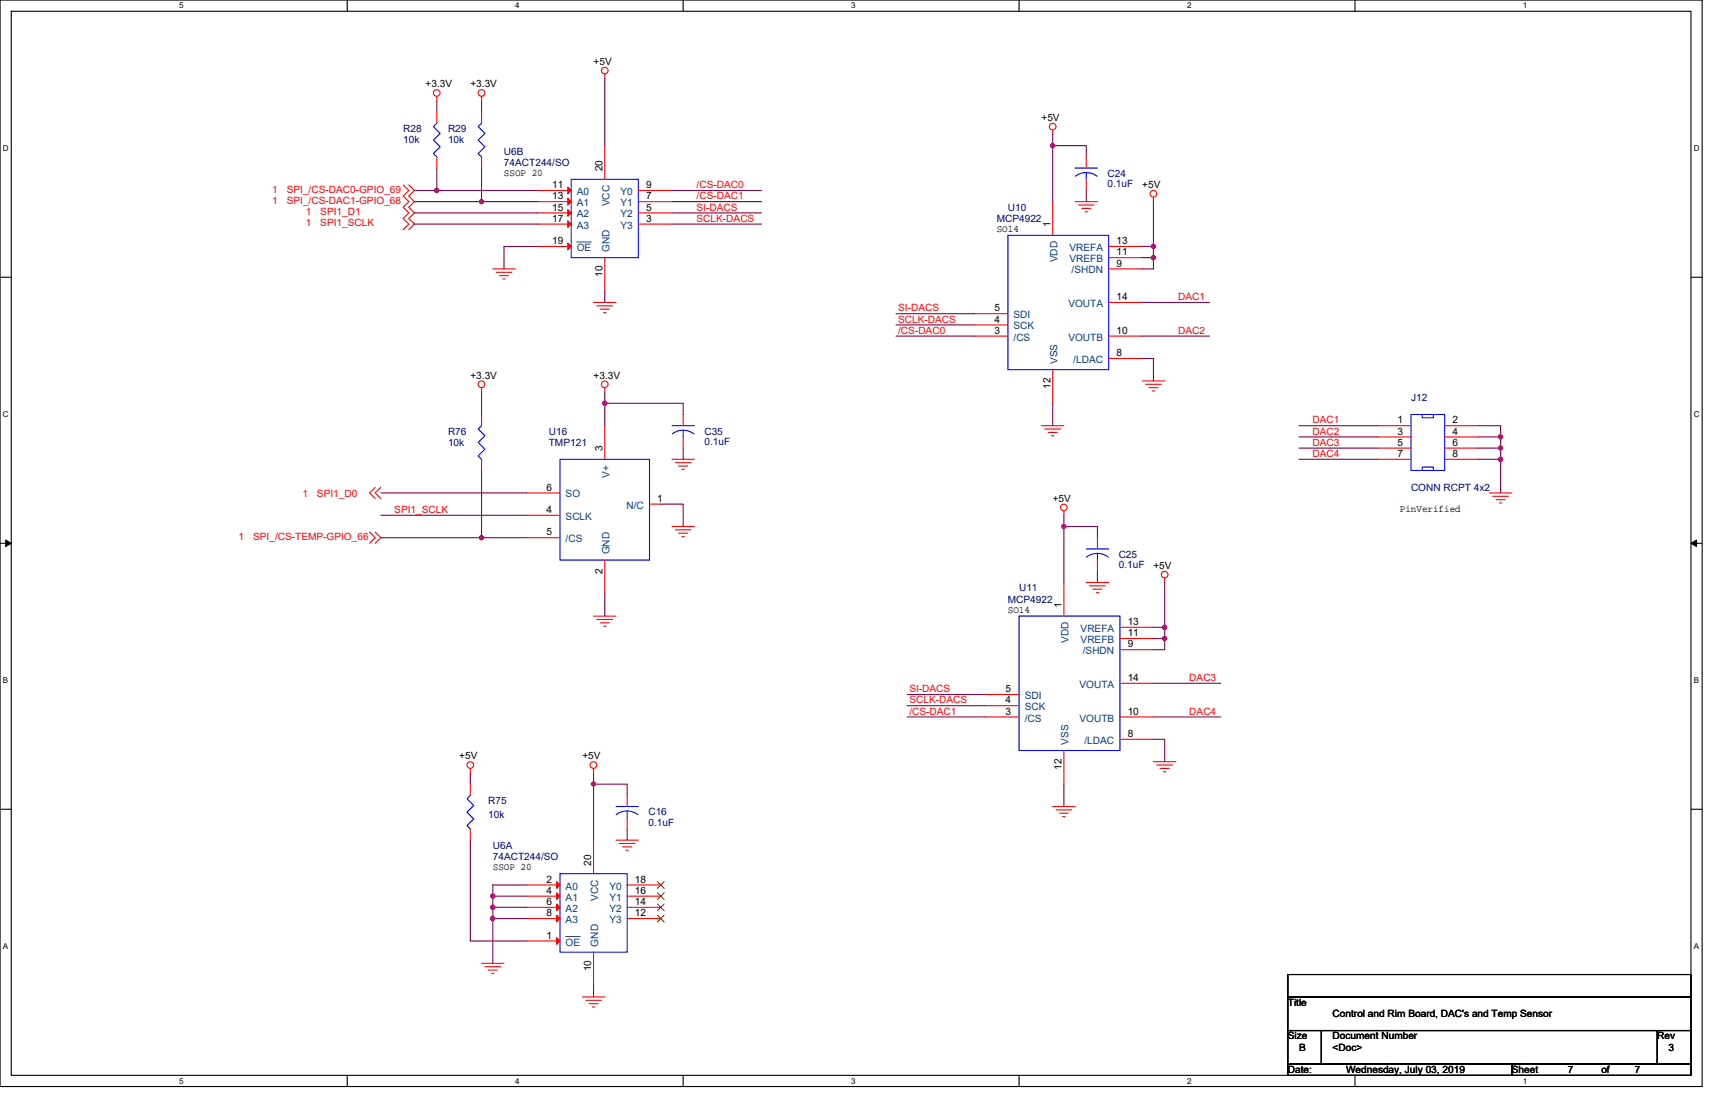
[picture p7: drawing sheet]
<svg xmlns="http://www.w3.org/2000/svg" width="432mm" height="279mm" viewBox="0 0 432 279" stroke-linecap="round" stroke-linejoin="round" font-family="sans-serif">
<path d="M0 0h428.6v273.5h-428.6zM2.8 2.8h422.9v267.9h-422.9z" fill="none" stroke="#000" stroke-width=".28"/>
<g fill="#fff">
<path d="M45.1 .3h1.1v2.3h-1.1z"/>
<path d="M45.1 271h1.1v2.2h-1.1z"/>
</g>
<path d="M87.4 0v2.8M87.4 270.7v2.8" fill="none" stroke="#000" stroke-width=".28"/>
<g fill="#fff">
<path d="M129.7 .3h1.1v2.3h-1.1z"/>
<path d="M129.7 271h1.1v2.2h-1.1z"/>
</g>
<path d="M172 0v2.8M172 270.7v2.8" fill="none" stroke="#000" stroke-width=".28"/>
<g fill="#fff">
<path d="M214.3 .3h1.1v2.3h-1.1z"/>
<path d="M214.3 271h1.1v2.2h-1.1z"/>
</g>
<path d="M256.6 0v2.8M256.6 270.7v2.8" fill="none" stroke="#000" stroke-width=".28"/>
<g fill="#fff">
<path d="M298.9 .3h1.1v2.3h-1.1z"/>
<path d="M298.9 271h1.1v2.2h-1.1z"/>
</g>
<path d="M341.2 0v2.8M341.2 270.7v2.8" fill="none" stroke="#000" stroke-width=".28"/>
<g fill="#fff">
<path d="M383.5 .3h1.1v2.3h-1.1z"/>
<path d="M383.5 271h1.1v2.2h-1.1z"/>
<path d="M.7 36.3h1.5v2.3h-1.5z"/>
<path d="M426.5 36.3h1.4v2.3h-1.4z"/>
<path d="M.7 103.3h1.5v2.2h-1.5z"/>
<path d="M426.5 103.3h1.4v2.2h-1.4z"/>
</g>
<path d="M0 69.8h2.8M425.7 69.8h2.9" fill="none" stroke="#000" stroke-width=".28"/>
<g fill="#fff">
<path d="M.7 170.2h1.4v2.3h-1.4z"/>
<path d="M426.5 170.2h1.3v2.3h-1.3z"/>
</g>
<path d="M0 136.8h2.8M425.7 136.8h2.9" fill="none" stroke="#000" stroke-width=".28"/>
<path d="M1.4 135.9l1.4 .9-1.4 .8zM425.7 136.8l1.4-.9v1.7z" fill="#000" stroke="#000" stroke-width=".25"/>
<g fill="#fff">
<path d="M.7 237.2h1.4v2.2h-1.4z"/>
<path d="M426.4 237.2h1.4v2.2h-1.4z"/>
</g>
<path d="M0 203.7h2.8M425.7 203.7h2.9M324.3 245.3h101.4v5.7h-101.4zM324.3 251h101.4v8.4h-101.4zM324.3 259.4h8.4v8.5h-8.4zM332.7 259.4h84.6v8.5h-84.6zM417.3 259.4h8.4v8.5h-8.4zM324.3 267.9h56.3v2.8h-56.3zM380.6 267.9h45.1v2.8h-45.1z" fill="none" stroke="#000" stroke-width=".28"/>
<g fill="none" stroke="#f00" stroke-width=".28">
<path d="M152.3 18.6v1.1M110 24.3v1.1M110 39.5v2.8M110 28.2v2.8M121.2 24.3v1.1M121.2 39.5v2.8M121.2 28.2v2.8M152.3 36.7v8.4M265 32.7v1.1M273.5 39.5v2.8M101.5 46.5l1.4 1.4-1.4 1.5 1.4 1.4-1.4 1.4 1.4 1.4-1.4 1.4 1.4 1.4-1.4 1.4M102.9 46.5l1.4 1.4-1.4 1.5 1.4 1.4-1.4 1.4 1.4 1.4-1.4 1.4 1.4 1.4-1.4 1.4"/>
<path d="M135.3 47.9h8.5M135.3 50.8h8.5M135.3 53.6h8.5M135.3 56.4h8.5M160.7 56.4h8.5M160.7 53.6h8.5M160.7 50.8h8.5M160.7 47.9h8.5M265 50.8v8.4M270.7 50.8h5.6M271.5 51.6h4M272.4 52.5h2.2"/>
<path d="M273.2 53.3h.6M273.5 45.1v2.8M290.4 49.6v1.2M124.1 67.7h5.6M124.9 68.5h4M125.8 69.4h2.2M126.6 70.2h.6M135.3 62h8.5M149.4 76.1h5.7M150.3 77h3.9M151.1 77.8h2.3M152 78.7h.5"/>
<path d="M152.3 64.9v8.4M245.3 79h8.5M279.1 76.1h8.5M279.1 62h8.5M279.1 64.9h8.5M279.1 67.7h8.5M121.2 97.6v1.1M152.3 97.6v1.1M245.3 84.6h8.5M245.3 81.8h8.5M265 93v8.5M279.1 84.6h8.5"/>
<path d="M279.1 90.2h8.5M287.6 95.9h5.6M288.4 96.7h4M289.3 97.6h2.2M290.1 98.4h.6M121.2 115.6v2.8M121.2 104.3v2.8M152.3 107.1v8.5M169.2 115.6h5.6M170 116.5h4M170.9 117.3h2.2M171.7 118.2h.6"/>
<path d="M172 104.3v2.8M172 110v2.8M262.2 107.1h5.7M263.1 108h3.9M263.9 108.8h2.3M264.8 109.7h.5M346.8 107.1h8.5M346.8 110h8.5M346.8 112.8h8.5M346.8 115.6h8.5M363.7 107.1h8.5M363.7 110h8.5"/>
<path d="M363.7 112.8h8.5M363.7 115.6h8.5M93 133.9l1.5 1.4-1.5 1.5M94.5 133.9l1.4 1.4-1.4 1.5M94.5 122.7l-1.5 1.4 1.5 1.4M95.9 122.7l-1.4 1.4 1.4 1.4M132.5 135.3h8.5M132.5 129.7h8.5M132.5 124.1h8.5M163.5 126.9h2.9M169.2 132.5h5.6M170 133.4h4"/>
<path d="M170.9 134.2h2.2M171.7 135.1h.6M267.9 128.6v1.1M276.3 135.3v2.9M375 124.1h5.6M375.8 124.9h4M376.7 125.8h2.2M377.5 126.6h.6M149.4 155.1h5.7M150.3 155.9h3.9M151.1 156.8h2.3M152 157.6h.5"/>
<path d="M152.3 141v8.4M267.9 146.6v8.5M273.5 146.6h5.6M274.3 147.5h4M275.2 148.3h2.3M276 149.2h.6M276.3 141v2.8M282 157.9h8.4M293.2 145.5v1.1M248.1 177.6h8.5M248.1 174.8h8.5M282 172h8.4"/>
<path d="M282 160.7h8.4M282 163.5h8.4M118.4 193.4v1.2M118.4 197.4v2.8M149.4 193.4v1.2M248.1 180.5h8.5M267.9 188.9v8.5M282 180.5h8.4M282 186.1h8.4M290.4 191.7h5.7M291.3 192.6h3.9M292.1 193.4h2.3"/>
<path d="M292.9 194.3h.6M118.4 208.7v2.8M149.4 211.5v8.4M155.1 211.5h5.6M155.9 212.3h4M156.8 213.2h2.2M157.6 214h.6M157.9 200.2v2.8M157.9 205.8v2.9M265 203h5.7M265.9 203.9h3.9M266.7 204.7h2.3"/>
<path d="M267.6 205.5h.5M132.5 222.8h8.5M132.5 225.6h8.5M132.5 228.4h8.5M132.5 231.2h8.5M132.5 236.9h8.5M149.4 239.7v8.4M157.9 231.2h8.5M157.9 228.4h8.5M157.9 225.6h8.5M157.9 222.8h8.5M121.2 242.5h5.7"/>
<path d="M122.1 243.3h3.9M122.9 244.2h2.3M123.8 245h.6M146.6 251h5.7M147.5 251.8h3.9M148.3 252.6h2.3M149.2 253.5h.5"/>
<circle cx="152.3" cy="17.8" r=".84"/>
<circle cx="110" cy="23.4" r=".84"/>
<circle cx="121.2" cy="23.4" r=".84"/>
<circle cx="265" cy="31.9" r=".84"/>
<circle cx="290.4" cy="48.8" r=".84"/>
<circle cx="121.2" cy="96.7" r=".84"/>
<circle cx="152.3" cy="96.7" r=".84"/>
<circle cx="267.9" cy="127.7" r=".84"/>
<circle cx="293.2" cy="144.6" r=".84"/>
<circle cx="118.4" cy="192.6" r=".84"/>
<circle cx="149.4" cy="192.6" r=".84"/>
</g>
<g fill="none" stroke="#00f" stroke-width=".28">
<path d="M110 31l-.9 .9 1.7 1.7-1.7 1.7 1.7 1.7-1.7 1.7 .9 .8M121.2 31l-.8 .9 1.7 1.7-1.7 1.7 1.7 1.7-1.7 1.7 .8 .8M143.8 45.1h16.9v19.8h-16.9zM253.8 59.2h25.3v33.8h-25.3zM270.7 42.3h5.6M270.7 44.4a4.5 4.5 0 0 1 5.5 0M273.5 43.4v1.7M121.2 107.1l-.8 .9 1.7 1.7-1.7 1.7 1.7 1.7-1.7 1.7 .8 .8M141 115.6h22.5v25.4h-22.5zM169.2 107.1h5.6M169.2 109.2a4.5 4.5 0 0 1 5.5 0M172 108.3v1.7"/>
<path d="M355.3 104.3h8.4v14.1h-8.4zM358.1 118.4v-.8h2.8v.8M358.1 104.3v.9h2.8v-.9M273.5 138.2h5.6M276.3 139.3v1.7M256.6 155.1h25.4v33.8h-25.4zM273.6 140.2l1.2-.7 1.5-.2 1.5 .2 1.2 .7M118.4 200.2l-.8 .8 1.7 1.7-1.7 1.7 1.7 1.7-1.7 1.7 .8 .9M141 219.9h16.9v19.8h-16.9zM155.1 203h5.6M155.2 205.1a4.5 4.5 0 0 1 5.4 0M157.9 204.1v1.7"/>
</g>
<g fill="#f00" stroke="#f00" stroke-width=".28">
<path d="M143 47.1l.8 .8-.8 .9z"/>
<path d="M143 49.9l.8 .9-.8 .8z"/>
<path d="M143 52.7l.8 .9-.8 .8z"/>
<path d="M143 55.6l.8 .8-.8 .9z"/>
<path d="M143 61.2l.8 .8-.8 .9z"/>
<path d="M140.1 221.9l.9 .9-.9 .8z"/>
<path d="M140.1 224.7l.9 .9-.9 .8z"/>
<path d="M140.1 227.5l.9 .9-.9 .8z"/>
<path d="M140.1 230.4l.9 .8-.9 .9z"/>
<path d="M140.1 236l.9 .9-.9 .8z"/>
</g>
<path d="M145.2 60.9h3.7M142.4 235.7h3.7" fill="none" stroke="#004080" stroke-width=".25"/>
<path d="M165.5 230.4l1.7 1.7M165.5 227.5l1.7 1.8M165.5 224.7l1.7 1.7M165.5 221.9l1.7 1.7M167.2 230.4l-1.7 1.7M167.2 227.5l-1.7 1.8M167.2 224.7l-1.7 1.7M167.2 221.9l-1.7 1.7" fill="none" stroke="#804000" stroke-width=".25"/>
<g fill="none" stroke="#800040" stroke-width=".28">
<path d="M152.3 19.7v17M110 25.4v2.8M121.2 25.4v2.8M265 36.7v14.1M265 33.8v2.9h8.5v2.8M104.3 50.8h16.9M104.3 47.9h5.7M104.3 53.6h31M104.3 56.4h31M110 42.3v5.6M110 47.9h25.3M121.2 50.8h14.1"/>
<path d="M121.2 42.3v8.5M169.2 50.8h22.5M169.2 53.6h22.5M169.2 47.9h22.5M169.2 56.4h22.5M273.5 47.9v2.9M290.4 50.8v11.2M135.3 62h-8.4v5.7M152.3 73.3v2.8M225.6 79h19.7M287.6 62h2.8v2.9M287.6 64.9h2.8"/>
<path d="M287.6 76.1h16.9M290.4 64.9v2.8h-2.8M121.2 98.7v5.6M152.3 98.7v2.8M225.6 81.8h19.7M225.6 84.6h19.7M287.6 84.6h16.9M287.6 90.2h2.8v5.7M121.2 118.4v16.9h11.3M152.3 101.5h19.7v2.8M152.3 101.5v5.6M172 112.8v2.8"/>
<path d="M265 101.5v5.6M327.1 107.1h19.7M327.1 110h19.7M327.1 112.8h19.7M327.1 115.6h19.7M372.2 107.1h5.6v2.9h-5.6M372.2 112.8h5.6M372.2 115.6h5.6M377.8 110v14.1M95.9 129.7h36.6M95.9 124.1h36.6M95.9 135.3h25.3"/>
<path d="M166.4 126.9h5.6v5.6M267.9 132.5v14.1M267.9 129.7v2.8h8.4v2.8M152.3 149.4v5.7M276.3 143.8v2.8M290.4 157.9h2.8M293.2 146.6v11.3M293.2 157.9v2.8M228.4 174.8h19.7M228.4 177.6h19.7M290.4 160.7h2.8v2.8h-2.8M290.4 172h16.9"/>
<path d="M118.4 194.6v2.8M149.4 194.6v2.8h8.5v2.8M149.4 197.4v14.1M228.4 180.5h19.7M267.9 197.4v5.6M290.4 186.1h2.8v5.6M290.4 180.5h16.9M118.4 211.5v25.4h14.1M157.9 208.7v2.8M124.1 231.2v11.3M124.1 228.4v2.8M124.1 231.2h8.4"/>
<path d="M124.1 225.6v2.8h8.4M124.1 225.6h8.4M132.5 222.8h-8.4v2.8M149.4 248.1v2.9"/>
</g>
<g fill="#f0f" stroke="#f0f" stroke-width=".28">
<circle cx="110" cy="47.9" r=".55"/>
<circle cx="265" cy="36.7" r=".55"/>
<circle cx="290.4" cy="62" r=".55"/>
<circle cx="290.4" cy="64.9" r=".55"/>
<circle cx="267.8" cy="132.5" r=".55"/>
<circle cx="293.2" cy="157.9" r=".56"/>
<circle cx="293.2" cy="160.7" r=".55"/>
<circle cx="377.8" cy="110" r=".55"/>
<circle cx="377.8" cy="112.8" r=".55"/>
<circle cx="377.8" cy="115.6" r=".56"/>
<circle cx="121.2" cy="50.8" r=".55"/>
<circle cx="124.1" cy="231.2" r=".55"/>
<circle cx="149.4" cy="197.4" r=".55"/>
<circle cx="124.1" cy="225.5" r=".55"/>
<circle cx="124" cy="228.4" r=".56"/>
<circle cx="121.2" cy="135.3" r=".55"/>
<circle cx="152.2" cy="101.5" r=".56"/>
</g>
<g font-size="2.5">
<text x="149.4" y="16.4">+5V</text>
<text x="107.1" y="22">+3.3V</text>
<text x="118.4" y="22">+3.3V</text>
<text x="262.2" y="30.5">+5V</text>
<text x="126.9" y="44.3">SSOP 20</text>
<text x="139" y="47.3">11</text>
<text x="151.7" y="43.2" transform="rotate(-90 151.7 43.2)">20</text>
<text x="162.7" y="47.3">9</text>
<text x="287.6" y="47.4">+5V</text>
<text x="139" y="50.2">13</text>
<text x="139" y="53">15</text>
<text x="162.7" y="53">5</text>
<text x="162.7" y="50.2">7</text>
<text x="139" y="55.8">17</text>
<text x="162.7" y="55.8">3</text>
<text x="251" y="58.4">SO14</text>
<text x="264.5" y="57.3" transform="rotate(-90 264.5 57.3)">1</text>
<text x="139" y="61.4">19</text>
<text x="281.1" y="61.4">13</text>
<text x="281.1" y="64.3">11</text>
<text x="151.7" y="69.7" transform="rotate(-90 151.7 69.7)">10</text>
<text x="281.1" y="67.1">9</text>
<text x="281.1" y="75.5">14</text>
<text x="250.4" y="81.2">4</text>
<text x="250.4" y="78.4">5</text>
<text x="250.4" y="84">3</text>
<text x="281.1" y="89.6">8</text>
<text x="281.1" y="84">10</text>
<text x="118.4" y="95.3">+3.3V</text>
<text x="149.4" y="95.3">+3.3V</text>
<text x="264.5" y="97.9" transform="rotate(-90 264.5 97.9)">12</text>
<text x="351.9" y="106.6">1</text>
<text x="365.7" y="106.6">2</text>
<text x="151.7" y="113.6" transform="rotate(-90 151.7 113.6)">3</text>
<text x="351.9" y="109.4">3</text>
<text x="351.9" y="112.2">5</text>
<text x="365.7" y="109.4">4</text>
<text x="365.7" y="112.2">6</text>
<text x="351.9" y="115">7</text>
<text x="365.7" y="115">8</text>
<text x="137.6" y="123.5">6</text>
<text x="137.6" y="129.1">4</text>
<text x="165.5" y="126.3">1</text>
<text x="265" y="126.3">+5V</text>
<text x="352.4" y="128.9">PinVerified</text>
<text x="137.6" y="134.7">5</text>
<text x="290.4" y="143.2">+5V</text>
<text x="151.7" y="144.4" transform="rotate(-90 151.7 144.4)">2</text>
<text x="253.8" y="154.3">SO14</text>
<text x="267.3" y="153.1" transform="rotate(-90 267.3 153.1)">1</text>
<text x="283.9" y="157.3">13</text>
<text x="283.9" y="160.1">11</text>
<text x="283.9" y="162.9">9</text>
<text x="283.9" y="171.4">14</text>
<text x="253.2" y="179.9">3</text>
<text x="253.2" y="177">4</text>
<text x="253.2" y="174.2">5</text>
<text x="283.9" y="179.9">10</text>
<text x="283.9" y="185.5">8</text>
<text x="115.6" y="191.2">+5V</text>
<text x="146.6" y="191.2">+5V</text>
<text x="267.3" y="193.7" transform="rotate(-90 267.3 193.7)">12</text>
<text x="124.1" y="219.1">SSOP 20</text>
<text x="148.8" y="218" transform="rotate(-90 148.8 218)">20</text>
<text x="137.6" y="222.2">2</text>
<text x="137.6" y="225">4</text>
<text x="137.6" y="227.8">6</text>
<text x="159.9" y="227.8">14</text>
<text x="159.9" y="225">16</text>
<text x="159.9" y="222.2">18</text>
<text x="137.6" y="230.6">8</text>
<text x="159.9" y="230.6">12</text>
<text x="137.6" y="236.3">1</text>
<text x="148.8" y="244.5" transform="rotate(-90 148.8 244.5)">10</text>
<text x="324.3" y="253.2">Title</text>
<text x="335.5" y="256">Control and Rim Board, DAC's and Temp Sensor</text>
<text x="324.3" y="261.6">Size</text>
<text x="335.5" y="261.6">Document Number</text>
<text x="417.3" y="261.6">Rev</text>
<text x="327.1" y="264.5">B</text>
<text x="335.5" y="264.5">&lt;Doc&gt;</text>
<text x="420.1" y="264.5">3</text>
<text x="324.3" y="270.1">Date:</text>
<text x="338.9" y="270.1">Wednesday, July 03, 2019</text>
<text x="380.6" y="270.1">Sheet</text>
<text x="394.7" y="270.1">7</text>
<text x="403.2" y="270.1">of</text>
<text x="411.6" y="270.1">7</text>
</g>
<g font-size="2.5" fill="#000080">
<text x="101.5" y="33.3">R28</text>
<text x="112.8" y="33.3">R29</text>
<text x="101.5" y="36.1">10k</text>
<text x="112.8" y="36.1">10k</text>
<text x="126.9" y="38.9">U6B</text>
<text x="126.9" y="41.7">74ACT244/SO</text>
<text x="278.8" y="44.6">C24</text>
<text x="278.8" y="47.1">0.1uF</text>
<text x="253.8" y="53">U10</text>
<text x="251" y="55.8">MCP4922</text>
<text x="355.3" y="100.9">J12</text>
<text x="112.8" y="109.4">R76</text>
<text x="112.8" y="112.2">10k</text>
<text x="138.2" y="109.4">U16</text>
<text x="138.2" y="112.2">TMP121</text>
<text x="177.4" y="109.4">C35</text>
<text x="177.4" y="111.9">0.1uF</text>
<text x="355.3" y="123.5">CONN RCPT 4x2</text>
<text x="281.7" y="140.4">C25</text>
<text x="281.7" y="142.9">0.1uF</text>
<text x="256.6" y="148.9">U11</text>
<text x="253.8" y="151.7">MCP4922</text>
<text x="122.9" y="202.4">R75</text>
<text x="122.9" y="205.8">10k</text>
<text x="163.3" y="205.3">C16</text>
<text x="163.3" y="207.8">0.1uF</text>
<text x="124.1" y="213.7">U6A</text>
<text x="124.1" y="216.5">74ACT244/SO</text>
</g>
<g font-size="2.5" fill="#f00">
<text x="175.4" y="47.4">/CS-DAC0</text>
<text x="68.5" y="48.5">1</text>
<text x="68.5" y="51.3">1</text>
<text x="72.2" y="48.5">SPI_/CS-DAC0-GPIO_69</text>
<text x="72.2" y="51.3">SPI_/CS-DAC1-GPIO_68</text>
<text x="175.4" y="50.2">/CS-DAC1</text>
<text x="175.4" y="53">SI-DACS</text>
<text x="77" y="54.1">1</text>
<text x="77" y="57">1</text>
<text x="80.6" y="54.1">SPI1_D1</text>
<text x="80.6" y="57">SPI1_SCLK</text>
<text x="175.4" y="55.8">SCLK-DACS</text>
<text x="296.6" y="75.6">DAC1</text>
<text x="226.1" y="78.4">SI-DACS</text>
<text x="226.1" y="81.2">SCLK-DACS</text>
<text x="226.1" y="84">/CS-DAC0</text>
<text x="296.6" y="84">DAC2</text>
<text x="330.5" y="106.6">DAC1</text>
<text x="330.5" y="109.4">DAC2</text>
<text x="330.5" y="112.2">DAC3</text>
<text x="330.5" y="115">DAC4</text>
<text x="76.1" y="125.2">1</text>
<text x="79.8" y="125.2">SPI1_D0</text>
<text x="99.3" y="129">SPI1_SCLK</text>
<text x="60.1" y="135.9">1</text>
<text x="63.7" y="135.9">SPI_/CS-TEMP-GPIO_66</text>
<text x="299.4" y="171.4">DAC3</text>
<text x="229" y="174.2">SI-DACS</text>
<text x="229" y="177.1">SCLK-DACS</text>
<text x="229" y="179.9">/CS-DAC1</text>
<text x="299.4" y="179.9">DAC4</text>
</g>
<g font-size="2.5" fill="#004080">
<text x="145.2" y="49.1">A0</text>
<text x="145.2" y="51.9">A1</text>
<text x="153.5" y="51.9" transform="rotate(-90 153.5 51.9)">VCC</text>
<text x="156.3" y="51.9">Y1</text>
<text x="156.3" y="49.1">Y0</text>
<text x="145.2" y="54.7">A2</text>
<text x="145.2" y="57.6">A3</text>
<text x="156.3" y="57.6">Y3</text>
<text x="156.3" y="54.7">Y2</text>
<text x="145.2" y="63.2">OE</text>
<text x="153.5" y="63.4" transform="rotate(-90 153.5 63.4)">GND</text>
<text x="269.3" y="63.2">VREFA</text>
<text x="269.3" y="66">VREFB</text>
<text x="266.2" y="66" transform="rotate(-90 266.2 66)">VDD</text>
<text x="269.8" y="68.8">/SHDN</text>
<text x="269" y="77.3">VOUTA</text>
<text x="255.2" y="82.9">SCK</text>
<text x="255.2" y="80.1">SDI</text>
<text x="255.2" y="85.7">/CS</text>
<text x="269" y="85.7">VOUTB</text>
<text x="266.2" y="91.6" transform="rotate(-90 266.2 91.6)">VSS</text>
<text x="270.2" y="91.4">/LDAC</text>
<text x="142.4" y="125.2">SO</text>
<text x="153.5" y="120.2" transform="rotate(-90 153.5 120.2)">V+</text>
<text x="142.4" y="130.9">SCLK</text>
<text x="157.7" y="128">N/C</text>
<text x="142.4" y="136.5">/CS</text>
<text x="153.5" y="139.6" transform="rotate(-90 153.5 139.6)">GND</text>
<text x="269" y="161.9" transform="rotate(-90 269 161.9)">VDD</text>
<text x="272.1" y="159">VREFA</text>
<text x="272.1" y="161.9">VREFB</text>
<text x="272.6" y="164.7">/SHDN</text>
<text x="271.8" y="173.1">VOUTA</text>
<text x="258" y="178.8">SCK</text>
<text x="258" y="176">SDI</text>
<text x="258" y="181.6">/CS</text>
<text x="271.8" y="181.6">VOUTB</text>
<text x="269" y="187.5" transform="rotate(-90 269 187.5)">VSS</text>
<text x="273" y="187.2">/LDAC</text>
<text x="142.4" y="223.9">A0</text>
<text x="142.4" y="226.7">A1</text>
<text x="150.6" y="226.7" transform="rotate(-90 150.6 226.7)">VCC</text>
<text x="153.4" y="226.7">Y1</text>
<text x="153.4" y="223.9">Y0</text>
<text x="142.4" y="229.5">A2</text>
<text x="142.4" y="232.3">A3</text>
<text x="153.4" y="232.3">Y3</text>
<text x="153.4" y="229.5">Y2</text>
<text x="142.4" y="238">OE</text>
<text x="150.6" y="238.3" transform="rotate(-90 150.6 238.3)">GND</text>
</g>
<g font-size="2">
<text x="45.1" y="2.1">5</text>
<text x="129.7" y="2.1">4</text>
<text x="214.3" y="2.1">3</text>
<text x="298.9" y="2.1">2</text>
<text x="383.5" y="2.1">1</text>
<text x=".7" y="38.1">D</text>
<text x="426.5" y="38.1">D</text>
<text x=".7" y="105.1">C</text>
<text x="426.5" y="105.1">C</text>
<text x=".7" y="172">B</text>
<text x="426.5" y="172">B</text>
<text x=".7" y="239">A</text>
<text x="426.5" y="239">A</text>
<text x="45.1" y="272.8">5</text>
<text x="129.7" y="272.8">4</text>
<text x="214.3" y="272.8">3</text>
<text x="298.9" y="272.8">2</text>
<text x="383.5" y="272.8">1</text>
</g>
</svg>
